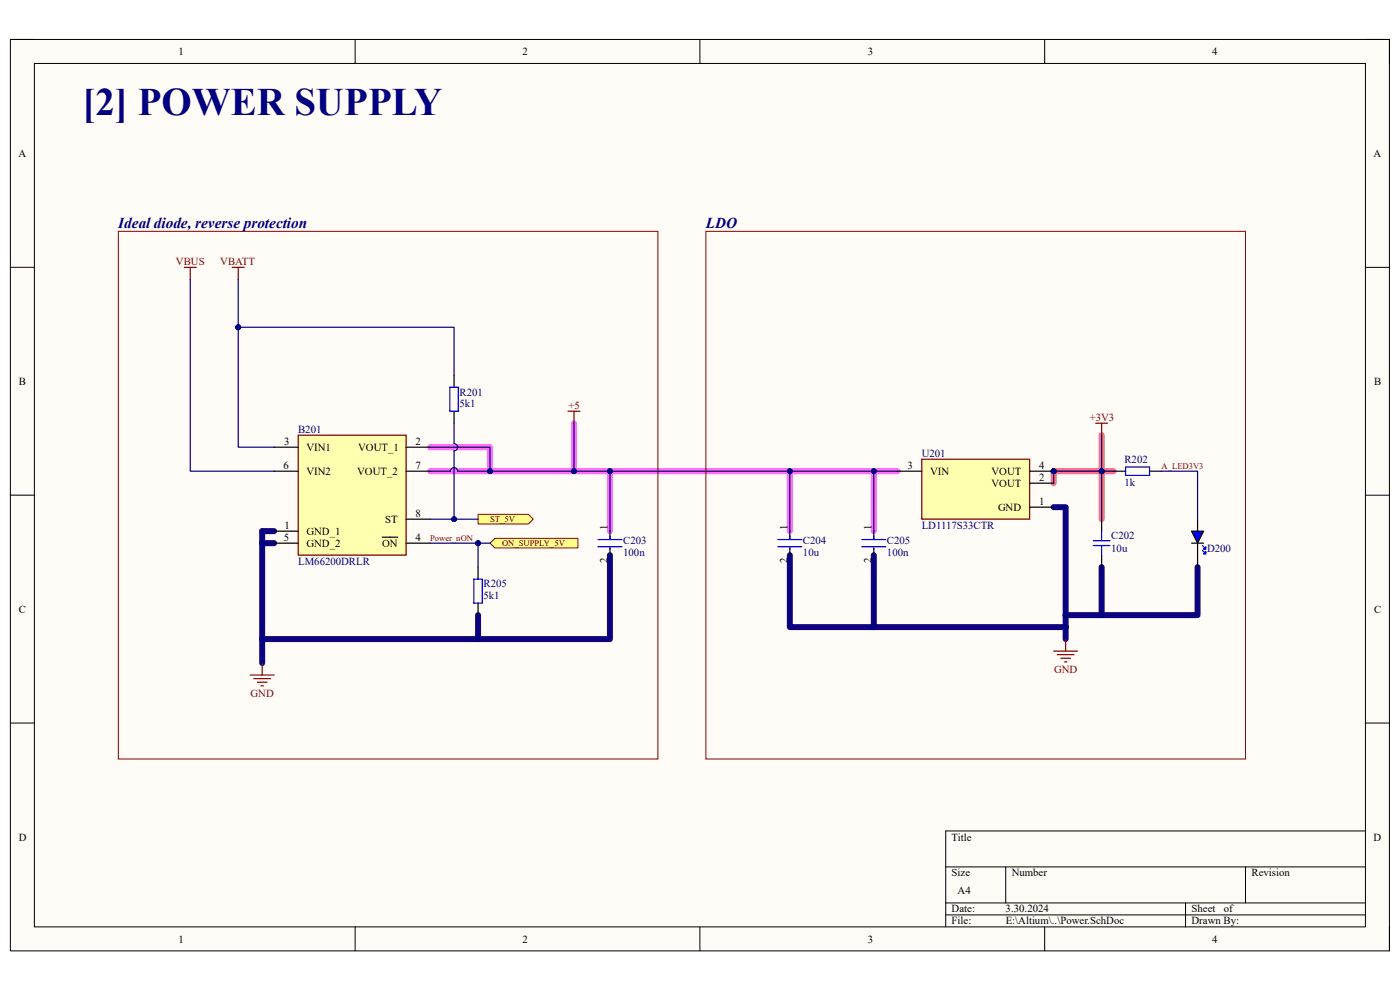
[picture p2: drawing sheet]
<svg xmlns="http://www.w3.org/2000/svg" width="297mm" height="210mm" viewBox="0 0 297 210" stroke-linecap="round" stroke-linejoin="round" font-family="sans-serif">
<path d="M2.2 8.4h292.6v193.3h-292.6z" fill-rule="evenodd" fill="#fffcf8"/>
<path d="M2.2 8.4h292.6v193.3h-292.6z" fill="none" stroke="#000" stroke-width=".21"/>
<path d="M7.3 13.5h282.4v183.1h-282.4z" fill-rule="evenodd" fill="#fffcf8"/>
<g fill="none" stroke="#000" stroke-width=".21">
<path d="M2.2 8.4h5.1M7.3 13.5h282.4v183.1h-282.4zM75.3 8.4v5.1M148.5 8.4v5.1M221.6 8.4v5.1M289.7 8.4h5.1v5.1M2.2 56.7h5.1M289.7 56.7h5.1M2.2 105h5.1M289.7 105.1h5.1M2.2 153.4h5.1M289.7 153.4h5.1"/>
<path d="M289.7 176.3h-89.1v20.3M75.3 196.6v5.1M148.5 196.6v5.1M200.6 183.9h89.1M200.6 191.5h89.1M200.6 194.1h89.1M213.4 183.9v7.6M221.6 196.6v5.1M251.5 191.5v5.1M264.2 183.9v7.6M294.8 196.6v5.1"/>
</g>
<path d="M233.7 92.3v17.8M236.3 100h-12.8v2.5" fill="none" stroke="#ff6e6e" stroke-width="1.3"/>
<path d="M55.6 115.2h2.6M58.2 112.7h-2.6v28M129.4 117.8v17.8h-73.8M167.6 117.8v15.2h17.8M185.4 117.8v15.2h40.7M223.5 107.6h2.6v25.4M101.4 130.5v5.1M226.1 133v2.6M233.7 120.3v10.2M254.1 120.3v10.2h-28" fill="none" stroke="#11037f" stroke-width="1.3"/>
<path d="M91.2 94.9h12.8v5.1M91.2 100h99.3M121.8 89.8v10.2M129.4 100v12.7M167.6 100v12.7M185.4 100v12.7" fill="none" stroke="#ff6eff" stroke-width="1.3"/>
<circle cx="223.5" cy="100" r=".51" fill="#000080"/>
<circle cx="223.5" cy="100" r=".51" fill="none" stroke="#000080" stroke-width=".21"/>
<path d="M195.5 97.4h23v12.7h-23z" fill-rule="evenodd" fill="#ffffb0"/>
<path d="M195.5 97.4h23v12.7h-23z" fill="none" stroke="#800000" stroke-width=".25"/>
<path d="M190.5 100h5M218.5 100h5M218.5 102.5h5" fill="none" stroke="#000" stroke-width=".25"/>
<circle cx="223.5" cy="100" r=".51" fill="#000080"/>
<circle cx="223.5" cy="100" r=".51" fill="none" stroke="#000080" stroke-width=".21"/>
<path d="M218.5 107.6h5M252.8 115.2h2.5M254.1 110.1v2.6" fill="none" stroke="#000" stroke-width=".25"/>
<path d="M223.5 138.1h5.1M224.3 138.9h3.6M225.1 139.6h2M226.1 135.6v2.5M225.8 140.4h.5" fill="none" stroke="#800000" stroke-width=".25"/>
<path d="M252.8 112.7h2.5l-1.2 2.5z" fill-rule="evenodd" fill="#00f"/>
<path d="M252.8 112.7h2.5l-1.2 2.5zM254.1 115.2v5.1" fill="none" stroke="#000" stroke-width=".25"/>
<path d="M255.3 116.5l.5-.5v.5z" fill="#00f"/>
<path d="M255.1 115.7l.5 .5M255.3 116.5l.5-.5v.5z" fill="none" stroke="#00f" stroke-width=".25"/>
<path d="M255.3 117.5l.5-.5v.5z" fill="#00f"/>
<g fill="none" stroke="#00f" stroke-width=".25">
<path d="M238.8 99.1h5.1v1.7h-5.1zM126.9 114.5h5M126.9 116h5M129.4 113.7v.8M129.4 116.2v.3M165 114.5h5.1M165 116h5.1M167.6 113.7v.8M167.6 116.2v.3M182.8 114.5h5.1M182.8 116h5.1M185.4 113.7v.8"/>
<path d="M185.4 116.2v.3M231.9 115.7h3.6M231.9 114.7h3.6M233.7 112.7v2M233.7 115.7v2.1M255.1 116.7l.5 .6M255.3 117.5l.5-.5v.5z"/>
</g>
<path d="M236.3 100h2.5M243.9 100h2.5M129.4 112.7v1.8M129.4 116.2v1.6M167.6 112.7v1.8M167.6 116.2v1.6M185.4 112.7v1.8M185.4 116.2v1.6M233.7 110.1v2.6M233.7 117.8v2.5" fill="none" stroke="#000" stroke-width=".25"/>
<path d="M49.3 56.7h2.5M50.5 56.7v2.6M232.4 89.8h2.6M233.7 89.8v2.5" fill="none" stroke="#800000" stroke-width=".25"/>
<path d="M63.3 92.3h22.9v25.5h-22.9z" fill-rule="evenodd" fill="#ffffb0"/>
<path d="M63.3 92.3h22.9v25.5h-22.9zM53.1 143.2h5.1M53.8 144h3.6M54.6 144.7h2M55.4 145.5h.5M55.6 140.7v2.5" fill="none" stroke="#800000" stroke-width=".25"/>
<path d="M58.2 94.9h5.1M58.2 100h5.1M86.2 94.9h5M86.2 100h5M58.2 112.7h5.1M58.2 115.2h5.1M81.1 114h3.3M86.2 115.2h5M86.2 110.1h5" fill="none" stroke="#000" stroke-width=".25"/>
<path d="M101.4 109.1h10.7l1 1-1 1.1h-10.7z" fill-rule="evenodd" fill="#ffff80"/>
<path d="M25.1 49.1h114.5v111.9h-114.5zM101.4 109.1h10.7l1 1-1 1.1h-10.7z" fill="none" stroke="#800000" stroke-width=".21"/>
<path d="M39.1 56.7h2.5M40.4 56.7v2.6M120.5 87.2h2.5M121.8 87.2v2.6" fill="none" stroke="#800000" stroke-width=".25"/>
<path d="M96.3 79.6v2.5M96.3 87.2v2.6M101.4 120.3v2.6M101.4 127.9v2.6" fill="none" stroke="#000" stroke-width=".25"/>
<path d="M95.4 82.1h1.8v5.1h-1.8zM100.5 122.9h1.8v5h-1.8z" fill="none" stroke="#00f" stroke-width=".25"/>
<path d="M104 115.2l1-1h17.6v2h-17.6z" fill-rule="evenodd" fill="#ffff80"/>
<path d="M104 115.2l1-1h17.6v2h-17.6z" fill="none" stroke="#800000" stroke-width=".21"/>
<path d="M223.5 100v2.5" fill="none" stroke="#000080" stroke-width=".25"/>
<circle cx="223.5" cy="100" r=".51" fill="#000080"/>
<circle cx="223.5" cy="100" r=".51" fill="none" stroke="#000080" stroke-width=".21"/>
<path d="M233.7 120.3v10.2" fill="none" stroke="#000080" stroke-width=".25"/>
<circle cx="233.7" cy="130.5" r=".51" fill="#000080"/>
<circle cx="233.7" cy="130.5" r=".51" fill="none" stroke="#000080" stroke-width=".21"/>
<path d="M233.7 100v10.1" fill="none" stroke="#000080" stroke-width=".25"/>
<circle cx="233.7" cy="100" r=".51" fill="#000080"/>
<circle cx="233.7" cy="100" r=".51" fill="none" stroke="#000080" stroke-width=".21"/>
<path d="M233.7 92.3v7.7" fill="none" stroke="#000080" stroke-width=".25"/>
<circle cx="233.7" cy="100" r=".51" fill="#000080"/>
<circle cx="233.7" cy="100" r=".51" fill="none" stroke="#000080" stroke-width=".21"/>
<path d="M223.5 100h10.2" fill="none" stroke="#000080" stroke-width=".25"/>
<circle cx="223.5" cy="100" r=".51" fill="#000080"/>
<circle cx="223.5" cy="100" r=".51" fill="none" stroke="#000080" stroke-width=".21"/>
<circle cx="233.7" cy="100" r=".51" fill="#000080"/>
<circle cx="233.7" cy="100" r=".51" fill="none" stroke="#000080" stroke-width=".21"/>
<path d="M233.7 100h2.6" fill="none" stroke="#000080" stroke-width=".25"/>
<circle cx="233.7" cy="100" r=".51" fill="#000080"/>
<circle cx="233.7" cy="100" r=".51" fill="none" stroke="#000080" stroke-width=".21"/>
<path d="M185.4 100v12.7" fill="none" stroke="#000080" stroke-width=".25"/>
<circle cx="185.4" cy="100" r=".51" fill="#000080"/>
<circle cx="185.4" cy="100" r=".51" fill="none" stroke="#000080" stroke-width=".21"/>
<path d="M185.4 117.8v15.2h40.7" fill="none" stroke="#000080" stroke-width=".25"/>
<circle cx="185.4" cy="133" r=".51" fill="#000080"/>
<circle cx="185.4" cy="133" r=".51" fill="none" stroke="#000080" stroke-width=".21"/>
<circle cx="226.1" cy="133" r=".51" fill="#000080"/>
<circle cx="226.1" cy="133" r=".51" fill="none" stroke="#000080" stroke-width=".21"/>
<path d="M226.1 133v2.6" fill="none" stroke="#000080" stroke-width=".25"/>
<circle cx="226.1" cy="133" r=".51" fill="#000080"/>
<circle cx="226.1" cy="133" r=".51" fill="none" stroke="#000080" stroke-width=".21"/>
<path d="M91.2 94.9h12.8v5.1" fill="none" stroke="#000080" stroke-width=".25"/>
<circle cx="104" cy="100" r=".51" fill="#000080"/>
<circle cx="104" cy="100" r=".51" fill="none" stroke="#000080" stroke-width=".21"/>
<path d="M121.8 89.8v10.2" fill="none" stroke="#000080" stroke-width=".25"/>
<circle cx="121.8" cy="100" r=".51" fill="#000080"/>
<circle cx="121.8" cy="100" r=".51" fill="none" stroke="#000080" stroke-width=".21"/>
<path d="M96.3 89.8v4.3a.76 .76 0 0 1 .8 .8 .76 .76 0 0 1-.8 .7v14.5" fill="none" stroke="#000080" stroke-width=".25"/>
<circle cx="96.3" cy="110.1" r=".51" fill="#000080"/>
<circle cx="96.3" cy="110.1" r=".51" fill="none" stroke="#000080" stroke-width=".21"/>
<path d="M167.6 100v12.7" fill="none" stroke="#000080" stroke-width=".25"/>
<circle cx="167.6" cy="100" r=".51" fill="#000080"/>
<circle cx="167.6" cy="100" r=".51" fill="none" stroke="#000080" stroke-width=".21"/>
<path d="M167.6 117.8v15.2h17.8" fill="none" stroke="#000080" stroke-width=".25"/>
<circle cx="185.4" cy="133" r=".51" fill="#000080"/>
<circle cx="185.4" cy="133" r=".51" fill="none" stroke="#000080" stroke-width=".21"/>
<path d="M129.4 100v12.7" fill="none" stroke="#000080" stroke-width=".25"/>
<circle cx="129.4" cy="100" r=".51" fill="#000080"/>
<circle cx="129.4" cy="100" r=".51" fill="none" stroke="#000080" stroke-width=".21"/>
<path d="M50.5 69.4v25.5h7.7M246.4 100h7.7v10.1" fill="none" stroke="#000080" stroke-width=".25"/>
<circle cx="50.5" cy="69.4" r=".51" fill="#000080"/>
<circle cx="50.5" cy="69.4" r=".51" fill="none" stroke="#000080" stroke-width=".21"/>
<path d="M91.2 115.2h10.2v5.1" fill="none" stroke="#000080" stroke-width=".25"/>
<circle cx="101.4" cy="115.2" r=".51" fill="#000080"/>
<circle cx="101.4" cy="115.2" r=".51" fill="none" stroke="#000080" stroke-width=".21"/>
<path d="M101.4 130.5v5.1" fill="none" stroke="#000080" stroke-width=".25"/>
<circle cx="101.4" cy="135.6" r=".51" fill="#000080"/>
<circle cx="101.4" cy="135.6" r=".51" fill="none" stroke="#000080" stroke-width=".21"/>
<path d="M101.4 115.2h2.6" fill="none" stroke="#000080" stroke-width=".25"/>
<circle cx="101.4" cy="115.2" r=".51" fill="#000080"/>
<circle cx="101.4" cy="115.2" r=".51" fill="none" stroke="#000080" stroke-width=".21"/>
<path d="M50.5 69.4h45.8v10.2" fill="none" stroke="#000080" stroke-width=".25"/>
<circle cx="50.5" cy="69.4" r=".51" fill="#000080"/>
<circle cx="50.5" cy="69.4" r=".51" fill="none" stroke="#000080" stroke-width=".21"/>
<path d="M40.4 59.3v40.7h17.8M50.5 59.3v10.1" fill="none" stroke="#000080" stroke-width=".25"/>
<circle cx="50.5" cy="69.4" r=".51" fill="#000080"/>
<circle cx="50.5" cy="69.4" r=".51" fill="none" stroke="#000080" stroke-width=".21"/>
<path d="M55.6 112.7h2.6M55.6 115.2h2.6" fill="none" stroke="#000080" stroke-width=".25"/>
<circle cx="55.6" cy="115.2" r=".51" fill="#000080"/>
<circle cx="55.6" cy="115.2" r=".51" fill="none" stroke="#000080" stroke-width=".21"/>
<path d="M129.4 117.8v17.8h-73.8" fill="none" stroke="#000080" stroke-width=".25"/>
<circle cx="101.4" cy="135.6" r=".51" fill="#000080"/>
<circle cx="101.4" cy="135.6" r=".51" fill="none" stroke="#000080" stroke-width=".21"/>
<circle cx="55.6" cy="135.6" r=".51" fill="#000080"/>
<circle cx="55.6" cy="135.6" r=".51" fill="none" stroke="#000080" stroke-width=".21"/>
<path d="M91.2 110.1h10.2" fill="none" stroke="#000080" stroke-width=".25"/>
<circle cx="96.3" cy="110.1" r=".51" fill="#000080"/>
<circle cx="96.3" cy="110.1" r=".51" fill="none" stroke="#000080" stroke-width=".21"/>
<path d="M91.2 100h4.4a.76 .76 0 0 1 .7-.8 .76 .76 0 0 1 .8 .8h93.4" fill="none" stroke="#000080" stroke-width=".25"/>
<circle cx="104" cy="100" r=".51" fill="#000080"/>
<circle cx="104" cy="100" r=".51" fill="none" stroke="#000080" stroke-width=".21"/>
<circle cx="121.8" cy="100" r=".51" fill="#000080"/>
<circle cx="121.8" cy="100" r=".51" fill="none" stroke="#000080" stroke-width=".21"/>
<circle cx="129.4" cy="100" r=".51" fill="#000080"/>
<circle cx="129.4" cy="100" r=".51" fill="none" stroke="#000080" stroke-width=".21"/>
<circle cx="167.6" cy="100" r=".51" fill="#000080"/>
<circle cx="167.6" cy="100" r=".51" fill="none" stroke="#000080" stroke-width=".21"/>
<circle cx="185.4" cy="100" r=".51" fill="#000080"/>
<circle cx="185.4" cy="100" r=".51" fill="none" stroke="#000080" stroke-width=".21"/>
<path d="M223.5 107.6h2.6v25.4" fill="none" stroke="#000080" stroke-width=".25"/>
<circle cx="226.1" cy="130.5" r=".51" fill="#000080"/>
<circle cx="226.1" cy="130.5" r=".51" fill="none" stroke="#000080" stroke-width=".21"/>
<circle cx="226.1" cy="133" r=".51" fill="#000080"/>
<circle cx="226.1" cy="133" r=".51" fill="none" stroke="#000080" stroke-width=".21"/>
<path d="M254.1 120.3v10.2h-28" fill="none" stroke="#000080" stroke-width=".25"/>
<circle cx="226.1" cy="130.5" r=".51" fill="#000080"/>
<circle cx="226.1" cy="130.5" r=".51" fill="none" stroke="#000080" stroke-width=".21"/>
<circle cx="233.7" cy="130.5" r=".51" fill="#000080"/>
<circle cx="233.7" cy="130.5" r=".51" fill="none" stroke="#000080" stroke-width=".21"/>
<path d="M55.6 112.7v28" fill="none" stroke="#000080" stroke-width=".25"/>
<circle cx="55.6" cy="115.2" r=".51" fill="#000080"/>
<circle cx="55.6" cy="115.2" r=".51" fill="none" stroke="#000080" stroke-width=".21"/>
<circle cx="55.6" cy="135.6" r=".51" fill="#000080"/>
<circle cx="55.6" cy="135.6" r=".51" fill="none" stroke="#000080" stroke-width=".21"/>
<path d="M149.8 49.1h114.4v111.9h-114.4z" fill="none" stroke="#800000" stroke-width=".21"/>
<text font-size="8.3" fill="#000080" x="17.5" y="24.4">[2] POWER SUPPLY</text>
<g font-size="3.2" fill="#000080">
<text x="25.1" y="48.3">Ideal diode, reverse protection</text>
<text x="149.7" y="48.3">LDO</text>
</g>
<g font-size="2.3">
<text x="37.9" y="11.7">1</text>
<text x="110.9" y="11.7">2</text>
<text x="184.1" y="11.7">3</text>
<text x="257.1" y="11.7">4</text>
<text x="3.9" y="33.3">A</text>
<text x="291.4" y="33.3">A</text>
<text x="4" y="81.6">B</text>
<text x="291.5" y="81.6">B</text>
<text x="60.3" y="94.4">3</text>
<text x="65" y="95.6">VIN1</text>
<text x="76" y="95.6">VOUT_1</text>
<text x="88.2" y="94.4">2</text>
<text x="60.2" y="99.4">6</text>
<text x="65" y="100.7">VIN2</text>
<text x="75.8" y="100.7">VOUT_2</text>
<text x="88.2" y="99.4">7</text>
<text x="192.5" y="99.4">3</text>
<text x="197.3" y="100.7">VIN</text>
<text x="210.4" y="100.7">VOUT</text>
<text x="220.5" y="102">2</text>
<text x="220.5" y="99.4">4</text>
<text x="210.4" y="103.3">VOUT</text>
<text x="220.5" y="107.1">1</text>
<text x="60.4" y="112.1">1</text>
<text x="65" y="113.4">GND_1</text>
<text x="81.7" y="110.9">ST</text>
<text x="88.2" y="109.6">8</text>
<text x="128.9" y="112.4" transform="rotate(-90 128.9 112.4)">1</text>
<text x="167" y="112.4" transform="rotate(-90 167 112.4)">1</text>
<text x="184.9" y="112.4" transform="rotate(-90 184.9 112.4)">1</text>
<text x="211.8" y="108.3">GND</text>
<text x="60.2" y="114.7">5</text>
<text x="65" y="116">GND_2</text>
<text x="81.1" y="116">ON</text>
<text x="88.2" y="114.7">4</text>
<text x="128.9" y="119.3" transform="rotate(-90 128.9 119.3)">2</text>
<text x="167" y="119.3" transform="rotate(-90 167 119.3)">2</text>
<text x="184.9" y="119.3" transform="rotate(-90 184.9 119.3)">2</text>
<text x="4" y="130">C</text>
<text x="291.5" y="130">C</text>
<text x="4" y="178.3">D</text>
<text x="201.9" y="178.3">Title</text>
<text x="291.4" y="178.3">D</text>
<text x="201.9" y="185.9">Size</text>
<text x="214.6" y="185.9">Number</text>
<text x="265.5" y="185.9">Revision</text>
<text x="203.2" y="189.7">A4</text>
<text x="201.9" y="193.5">Date:</text>
<text x="201.9" y="196.1">File:</text>
<text x="213.3" y="193.5">3.30.2024</text>
<text x="213.4" y="196.1">E:\Altium\..\Power.SchDoc</text>
<text x="252.8" y="196.1">Drawn By:</text>
<text x="252.8" y="193.5">Sheet</text>
<text x="259.6" y="193.5">of</text>
<text x="37.9" y="199.9">1</text>
<text x="110.9" y="199.9">2</text>
<text x="184.1" y="199.9">3</text>
<text x="257.1" y="199.9">4</text>
</g>
<g font-size="2.3" fill="#800000">
<text x="37.3" y="56.2">VBUS</text>
<text x="46.7" y="56.2">VBATT</text>
<text x="120.6" y="86.7">+5</text>
<text x="231.2" y="89.3">+3V3</text>
<text x="223.6" y="142.7">GND</text>
<text x="53.2" y="147.8">GND</text>
</g>
<g font-size="2.3" fill="#000080">
<text x="97.5" y="83.9">R201</text>
<text x="97.5" y="86.4">5k1</text>
<text x="63.2" y="91.8">B201</text>
<text x="195.5" y="96.9">U201</text>
<text x="238.5" y="98.3">R202</text>
<text x="238.5" y="103.1">1k</text>
<text x="195.5" y="112.1">LD1117S33CTR</text>
<text x="63.2" y="119.8">LM66200DRLR</text>
<text x="132.2" y="115.5">C203</text>
<text x="132.2" y="118">100n</text>
<text x="170.3" y="115.5">C204</text>
<text x="170.3" y="118">10u</text>
<text x="188.2" y="115.5">C205</text>
<text x="188.2" y="118">100n</text>
<text x="235.8" y="114.4">C202</text>
<text x="235.8" y="117">10u</text>
<text x="256.1" y="117">D200</text>
<text x="102.6" y="124.6">R205</text>
<text x="102.6" y="127.2">5k1</text>
</g>
<g font-size="1.8" fill="#800000">
<text x="246.4" y="99.5">A_LED3V3</text>
<text x="104" y="110.7">ST_5V</text>
<text x="91.2" y="114.8">Power_nON</text>
<text x="106.5" y="115.8">ON_SUPPLY_5V</text>
</g>
</svg>
